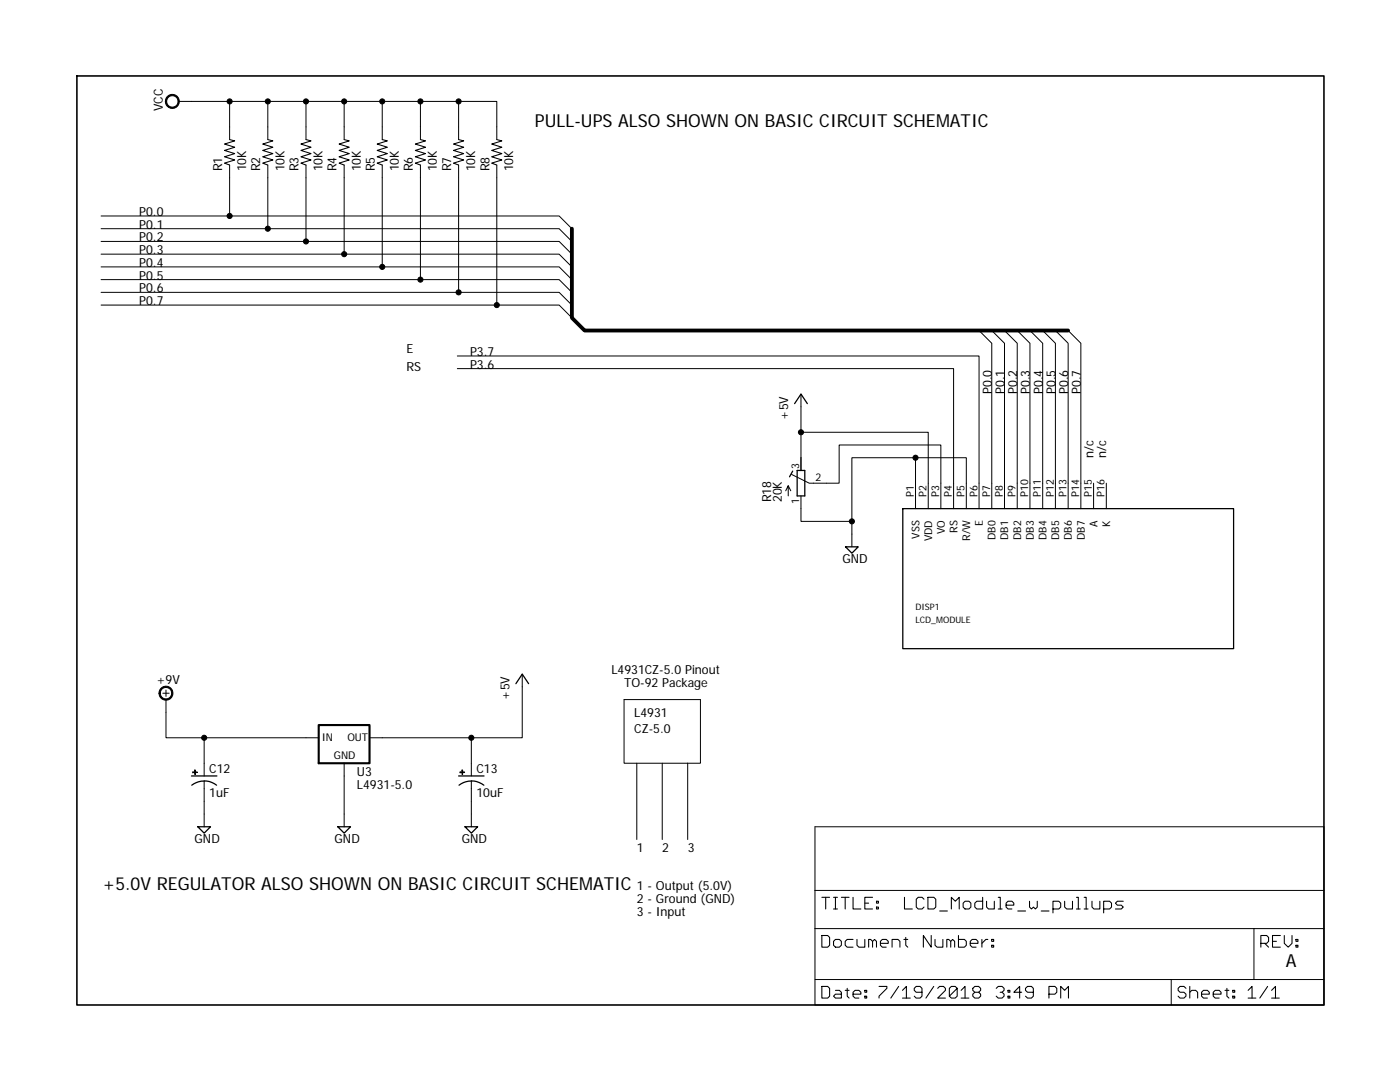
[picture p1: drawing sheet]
<svg xmlns="http://www.w3.org/2000/svg" width="279mm" height="216mm" viewBox="0 0 279 216" stroke-linecap="round" stroke-linejoin="round" font-family="sans-serif">
<path d="M14.8 14.8l249.8 186.3M264.6 14.8l-249.8 186.3" fill="none" stroke="#fff" stroke-width=".2"/>
<g fill="none" stroke="#000" stroke-width=".2">
<path d="M33.5 19.1a1.4 1.4 0 0 1 2.2 .5 1.4 1.4 0 0 1-1 2 1.4 1.4 0 0 1-1.7-1.4h.3a1.14 1.14 0 0 1 1.6-1 1.14 1.14 0 0 1 .2 1.9 1.14 1.14 0 0 1-1.8-.6v-.3h-.3v-.3zM35.7 20.2h63.4v7.7M45.8 20.2v7.7M45.8 32.9v10.2M53.4 20.2v7.7M53.4 32.9v12.7M61.1 20.2v7.7M61.1 32.9v15.3M68.7 20.2v7.7M68.7 32.9v17.8M76.3 20.2v7.7M76.3 32.9v20.4"/>
<path d="M83.9 20.2v7.7M83.9 32.9v22.9M91.5 20.2v7.7M91.5 32.9v25.4M99.1 32.9v28M20.2 45.6h91.4l2.5 2.6M20.2 50.7h91.4l2.5 2.6M20.2 53.3h91.4l2.5 2.5M20.2 55.8h91.4l2.5 2.5M20.2 58.3h91.4l2.5 2.6M20.2 43.1h91.4l2.5 2.5M20.2 48.2h91.4l2.5 2.5"/>
<path d="M20.2 60.9h91.4l2.5 2.5M91.3 71h104.1v30.5M91.3 73.6h99v27.9M159.9 78.6v7.7h25.4v15.2M195.4 66l2.5 2.5v33M197.9 66l2.6 2.5v33M200.5 66l2.5 2.5v33M203 66l2.5 2.5v33M205.5 66l2.6 2.5v33M208.1 66l2.5 2.5v33M210.6 66l2.6 2.5v33M213.2 66l2.5 2.5v33"/>
<path d="M156.8 97.9l.5-1v2.1M157.3 96.9l.5 1M158 94.7l3.5 1.7h6v-7.6h20.3v12.7M159.9 86.3v7.6M159.9 99v5h10.1M182.7 91.3h10.1v10.2M218.2 96.4v5.1M220.8 96.4v5.1M182.7 101.5v-10.2h-12.7v17.8M32.3 137.2a1.4 1.4 0 0 1 2.1 .5 1.4 1.4 0 0 1-1 2 1.4 1.4 0 0 1-1.7-1.4h.3a1.14 1.14 0 0 1 1.6-1 1.14 1.14 0 0 1 .3 1.8 1.14 1.14 0 0 1-1.9-.5v-.3h-.3l.1-.3zM32.5 138.3h1.3M33.1 139.6v7.6h7.6"/>
<path d="M33.1 137.7v1.3M104.2 134.5v12.7h-30.5M124.5 139.6h15.3v12.7h-15.3zM38.5 154h.9v.2h-.9zM38.5 154h.1M38.9 153.6h.1v.9h-.1zM38.9 153.6h.1M40.7 155.9v9.1M63.6 147.2h-22.9v7.6M68.7 152.3v12.7M91.8 154h.9v.2h-.9zM91.8 154h.1"/>
<path d="M92.2 153.6h.1v.9h-.1zM92.2 153.6h.1M94.1 147.2v7.6M94.1 155.9v9.1M127.1 152.3v15.2M132.2 152.3v15.2M137.2 152.3v15.2M162.6 177.7h101.6M162.6 185.3h101.6M162.6 195.5v-30.5h101.6v30.5M233.7 195.5v5M233.7 195.5h16.6"/>
<path d="M250.3 195.5h13.9v5h-101.6v-5h71.1M250.3 185.3v10.2"/>
<circle cx="45.8" cy="20.2" r=".51"/>
<circle cx="53.4" cy="20.2" r=".51"/>
<circle cx="61.1" cy="20.2" r=".51"/>
<circle cx="68.7" cy="20.2" r=".51"/>
<circle cx="76.3" cy="20.2" r=".51"/>
<circle cx="83.9" cy="20.2" r=".51"/>
<circle cx="91.5" cy="20.2" r=".51"/>
<circle cx="45.8" cy="43.1" r=".51"/>
<circle cx="53.4" cy="45.6" r=".51"/>
<circle cx="61.1" cy="48.2" r=".51"/>
<circle cx="68.7" cy="50.7" r=".51"/>
<circle cx="76.3" cy="53.3" r=".51"/>
<circle cx="83.9" cy="55.8" r=".51"/>
<circle cx="91.5" cy="58.3" r=".51"/>
<circle cx="99.1" cy="60.9" r=".51"/>
<circle cx="159.9" cy="86.3" r=".51"/>
<circle cx="182.7" cy="91.3" r=".51"/>
<circle cx="170" cy="104" r=".51"/>
<circle cx="40.7" cy="147.2" r=".51"/>
<circle cx="94.1" cy="147.2" r=".51"/>
</g>
<path d="M15.3 15.2h248.9v185.3h-248.9z" fill="none" stroke="#000" stroke-width=".32"/>
<g fill="none" stroke="#000" stroke-width=".21">
<path d="M45.8 27.9l1 .2-2 .6 2 .7-2 .6 2 .6-2 .7 2 .6-2 .7 1 .3M53.4 27.9l1.1 .2-2.1 .6 2.1 .7-2.1 .6 2.1 .6-2.1 .7 2.1 .6-2.1 .7 1 .3M61.1 27.9l1 .2-2.1 .6 2.1 .7-2.1 .6 2.1 .6-2.1 .7 2.1 .6-2.1 .7 1.1 .3M68.7 27.9l1 .2-2 .6 2 .7-2 .6 2 .6-2 .7 2 .6-2 .7 1 .3M76.3 27.9l1 .2-2 .6 2 .7-2 .6 2 .6-2 .7 2 .6-2 .7 1 .3M83.9 27.9l1 .2-2 .6 2 .7-2 .6 2 .6-2 .7 2 .6-2 .7 1 .3M91.5 27.9l1 .2-2 .6 2 .7-2 .6 2 .6-2 .7 2 .6-2 .7 1 .3M99.1 27.9l1.1 .2-2.1 .6 2.1 .7-2.1 .6 2.1 .6-2.1 .7 2.1 .6-2.1 .7 1 .3M164 179h1.6M164.8 179v2.4M166.3 179h.8M166.7 179v2.4"/>
<path d="M167.9 179h1.6M168.7 179v2.4M170.2 179v2.4h1.6M174.1 179h-1.5v2.4h1.5M174.9 179.8h.4v.4h-.4zM180.5 179v2.4h1.6M184.4 179.4l-.4-.4h-.8l-.3 .4v1.6l.3 .4h.8l.4-.4M185.2 179h1.2l.4 .4v1.6l-.4 .4h-1.2zM192.6 179.8h.8l.4 .4v.8l-.4 .4h-.8l-.4-.4v-.8zM196.1 179v2.4h-1.2l-.4-.4v-.8l.4-.4h1.2M196.9 179.8v1.2l.4 .4h1.1v-1.6M199.2 179h.4v2.4"/>
<path d="M205.5 179.8v1.2l.3 .4 .4-.4 .4 .4 .4-.4v-1.2M212.5 179.8v1.2l.4 .4h1.1v-1.6M214.8 179h.4v2.4M216.4 179h.4v2.4M217.9 179.8v1.2l.4 .4h1.2v-1.6M224.2 179.8h-1.2l-.4 .4 .4 .4h.8l.4 .4-.4 .4h-1.2M164 196.8h1.2l.4 .4v1.6l-.4 .4h-1.2zM164 186.7h1.2l.4 .3v1.6l-.4 .4h-1.2zM166.3 181.4h.8M166.7 197.6h.8l.4 .4v1.2h-1.2l-.4-.4 .4-.4h1.2M166.7 187.5h.8l.4 .3v.8l-.4 .4h-.8l-.4-.4v-.8zM168.7 197.6h.8"/>
<path d="M169.1 197.2v1.6l.4 .4M170.2 198.4h1.6v-.4l-.4-.4h-.8l-.4 .4v.8l.4 .4h.8M170.2 187.5h-1.1l-.4 .3v.8l.4 .4h1.1M171 187.5v1.1l.4 .4h1.2v-1.5M172.6 197.6h.4v.4h-.4zM172.6 198.8h.4v.4h-.4zM172.6 180.2h.8M173.4 189v-1.5h.4l.3 .3v1.2M174.1 187.8l.4-.3 .4 .3v1.2M174.9 181h.4v.4h-.4zM175.4 196.8h1.6v.4l-1.6 1.6v.4M175.7 188.2h1.6v-.4l-.4-.3h-.8l-.4 .3v.8l.4 .4h.8"/>
<path d="M178 189v-1.5h1.2l.4 .3v1.2M179.3 196.8l-1.5 2.4M180.1 197.6l.8-.8v2.4M180.1 199.2h1.6M180.4 187.5h.8M180.8 187v1.6l.4 .4M184 198h-1.2l-.3-.4v-.4l.3-.4h.8l.4 .4v1.6l-.4 .4h-.8l-.3-.4M185.8 186.7v2.3l-1.5-2.3v2.3M186.4 196.8l-1.6 2.4M186.6 187.5v1.1l.4 .4h1.2v-1.5M187.1 197.2l.4-.4h.8l.4 .4v.4l-1.6 1.6h1.6M187.5 181.8h1.6"/>
<path d="M189 189v-1.5h.3l.4 .3v1.2M189.7 187.8l.4-.3 .4 .3v1.2M189.9 181.4v-2.4l.7 .8 .8-.8v2.4M191 197.2l-1.5 1.6 .4 .4h.7l.4-.4v-1.6l-.4-.4h-.7l-.4 .4v1.6M191.3 186.7v2.3h1.2l.3-.4v-.8l-.3-.3h-1.2M191.8 197.6l.8-.8v2.4M191.8 199.2h1.6M193.6 188.2h1.6v-.4l-.4-.3h-.8l-.4 .3v.8l.4 .4h.8M194.1 197.2l.4-.4h.8l.4 .4v.4l-.4 .4 .4 .4v.4l-.4 .4h-.8l-.4-.4v-.4l.4-.4-.4-.4zM194.5 198h.8M196 187.5v1.5M197.1 187.5h-.4l-.7 .7"/>
<path d="M197.9 187.5h.4v.3h-.4zM197.9 188.6h.4v.4h-.4zM198.8 197.2l.4-.4h.8l.4 .4v.4l-.4 .4h-.4M199.2 181.4h.8M200 198l.4 .4v.4l-.4 .4h-.8l-.4-.4M200.8 180.6h1.5v-.4l-.3-.4h-.8l-.4 .4v.8l.4 .4h.8M201.2 197.6h.3v.4h-.3zM201.2 198.8h.3v.4h-.3zM203.1 181.8h1.6M203.9 198h-1.6l1.2-1.2v2.4M206.2 198h-1.1l-.4-.4v-.4l.4-.4h.7l.4 .4v1.6l-.4 .4h-.7l-.4-.4M207.8 181.8h1.6"/>
<path d="M209.3 198.4h1.2l.4-.4v-.8l-.4-.4h-1.2v2.4M210.1 181.4h1.2l.4-.4v-.8l-.4-.4h-1.2v2.4M211.7 199.2v-2.4l.8 .8 .7-.8v2.4M214.8 181.4h.8M216.4 181.4h.7M220.3 181.4h1.1l.4-.4v-.8l-.4-.4h-1.1v2.4M236.7 197.2l-.4-.4h-.8l-.4 .4v.4l.4 .4h.8l.4 .4v.4l-.4 .4h-.8l-.4-.4M237.4 198l.4-.4h.8l.4 .4v1.2M237.4 196.8v2.4M239.8 198.4h1.5v-.4l-.3-.4h-.8l-.4 .4v.8l.4 .4h.8M242.1 198.4h1.6v-.4l-.4-.4h-.8l-.4 .4v.8l.4 .4h.8M244.5 197.6h.8"/>
<path d="M244.9 197.2v1.6l.4 .4M246 197.6h.4v.4h-.4zM246 198.8h.4v.4h-.4zM249.1 197.6l.8-.8v2.4M249.1 199.2h1.5M251.6 188.2h1.2l.4-.4v-.8l-.4-.3h-1.2v2.3M252.4 188.2l.8 .8M253 196.8l-1.6 2.4M253.8 197.6l.8-.8v2.4M253.8 199.2h1.5M254 187.8h.7M255.5 186.7h-1.5v2.3h1.5"/>
<path d="M256.3 186.7v1.5l.8 .8 .8-.8v-1.5M258.6 187.5h.4v.3h-.4zM258.6 188.6h.4v.4h-.4z"/>
</g>
<g fill="none" stroke="#000" stroke-width=".25">
<path d="M158.2 94l-.6 1.1M158.6 80.5l1.3-1.9 1.2 1.9M159.1 93.9h1.5v5.1h-1.5zM168.7 109.1h2.6l-1.3 1.3zM180.2 101.5h66v27.9h-66zM103 136.4l1.2-1.9 1.3 1.9M38.2 154.8h5.1M40.7 155.8a3.8 3.8 0 0 1 2.5 .9M40.7 155.9l-1 .1-1.4 .7M91.5 154.8h5.1M94.1 155.8a3.9 3.9 0 0 1 2.5 .9M94.1 155.9l-1.6 .2-.9 .6"/>
<path d="M39.5 165h2.5l-1.3 1.2zM67.4 165h2.6l-1.3 1.2zM92.8 165h2.5l-1.2 1.2z"/>
</g>
<path d="M38.5 154h.9v.2h-.9zM38.9 153.6h.1v.9h-.1zM91.8 154h.9v.2h-.9zM92.2 153.6h.1v.9h-.1z" fill="#000"/>
<path d="M63.6 144.7h10.1v7.6h-10.1z" fill="none" stroke="#000" stroke-width=".42"/>
<g fill="#000">
<path d="M33.5 19.1a1.4 1.4 0 0 1 2.2 .5 1.4 1.4 0 0 1-1 2 1.4 1.4 0 0 1-1.7-1.4h.3a1.14 1.14 0 0 1 1.6-1 1.14 1.14 0 0 1 .2 1.9 1.14 1.14 0 0 1-1.8-.6v-.3h-.3v-.3z" fill-rule="evenodd"/>
<path d="M32.3 137.2a1.4 1.4 0 0 1 2.1 .5 1.4 1.4 0 0 1-1 2 1.4 1.4 0 0 1-1.7-1.4h.3a1.14 1.14 0 0 1 1.6-1 1.14 1.14 0 0 1 .3 1.8 1.14 1.14 0 0 1-1.9-.5v-.3h-.3l.1-.3z" fill-rule="evenodd"/>
<circle cx="45.8" cy="20.2" r=".51"/>
<circle cx="53.4" cy="20.2" r=".51"/>
<circle cx="61.1" cy="20.2" r=".51"/>
<circle cx="68.7" cy="20.2" r=".51"/>
<circle cx="76.3" cy="20.2" r=".51"/>
<circle cx="83.9" cy="20.2" r=".51"/>
<circle cx="91.5" cy="20.2" r=".51"/>
<circle cx="45.8" cy="43.1" r=".51"/>
<circle cx="53.4" cy="45.6" r=".51"/>
<circle cx="61.1" cy="48.2" r=".51"/>
<circle cx="68.7" cy="50.7" r=".51"/>
<circle cx="76.3" cy="53.3" r=".51"/>
<circle cx="83.9" cy="55.8" r=".51"/>
<circle cx="91.5" cy="58.3" r=".51"/>
<circle cx="99.1" cy="60.9" r=".51"/>
<circle cx="159.9" cy="86.3" r=".51"/>
<circle cx="182.7" cy="91.3" r=".51"/>
<circle cx="170" cy="104" r=".51"/>
<circle cx="40.7" cy="147.2" r=".51"/>
<circle cx="94.1" cy="147.2" r=".51"/>
</g>
<path d="M114.1 45.6v17.8l2.6 2.6h96.5" fill="none" stroke="#000" stroke-width=".76"/>
<g font-size="3.6">
<text x="106.8" y="25.3">PULL-UPS ALSO SHOWN ON BASIC CIRCUIT SCHEMATIC</text>
<text x="20.4" y="177.7">+5.0V REGULATOR ALSO SHOWN ON BASIC CIRCUIT SCHEMATIC</text>
<text x="256.6" y="192.9">A</text>
</g>
<g font-size="2.5">
<text x="32.5" y="22.1" transform="rotate(-90 32.5 22.1)">VCC</text>
<text x="44.3" y="34.2" transform="rotate(-90 44.3 34.2)">R1</text>
<text x="49.1" y="34.2" transform="rotate(-90 49.1 34.2)">10K</text>
<text x="51.9" y="34.2" transform="rotate(-90 51.9 34.2)">R2</text>
<text x="56.7" y="34.2" transform="rotate(-90 56.7 34.2)">10K</text>
<text x="59.6" y="34.2" transform="rotate(-90 59.6 34.2)">R3</text>
<text x="64.4" y="34.2" transform="rotate(-90 64.4 34.2)">10K</text>
<text x="67.2" y="34.2" transform="rotate(-90 67.2 34.2)">R4</text>
<text x="72" y="34.2" transform="rotate(-90 72 34.2)">10K</text>
<text x="74.8" y="34.2" transform="rotate(-90 74.8 34.2)">R5</text>
<text x="79.6" y="34.2" transform="rotate(-90 79.6 34.2)">10K</text>
<text x="82.4" y="34.2" transform="rotate(-90 82.4 34.2)">R6</text>
<text x="87.2" y="34.2" transform="rotate(-90 87.2 34.2)">10K</text>
<text x="90" y="34.2" transform="rotate(-90 90 34.2)">R7</text>
<text x="94.8" y="34.2" transform="rotate(-90 94.8 34.2)">10K</text>
<text x="97.7" y="34.2" transform="rotate(-90 97.7 34.2)">R8</text>
<text x="102.4" y="34.2" transform="rotate(-90 102.4 34.2)">10K</text>
<text x="27.8" y="43.1">P0.0</text>
<text x="27.8" y="45.6">P0.1</text>
<text x="27.8" y="48.2">P0.2</text>
<text x="27.8" y="50.7">P0.3</text>
<text x="27.8" y="53.3">P0.4</text>
<text x="27.8" y="55.8">P0.5</text>
<text x="27.8" y="58.3">P0.6</text>
<text x="27.8" y="60.9">P0.7</text>
<text x="81.1" y="70.5">E</text>
<text x="93.8" y="71">P3.7</text>
<text x="81.1" y="74.1">RS</text>
<text x="93.8" y="73.6">P3.6</text>
<text x="157.3" y="83.7" transform="rotate(-90 157.3 83.7)">+5V</text>
<text x="197.9" y="78.6" transform="rotate(-90 197.9 78.6)">P0.0</text>
<text x="200.5" y="78.6" transform="rotate(-90 200.5 78.6)">P0.1</text>
<text x="203" y="78.6" transform="rotate(-90 203 78.6)">P0.2</text>
<text x="205.5" y="78.6" transform="rotate(-90 205.5 78.6)">P0.3</text>
<text x="208.1" y="78.6" transform="rotate(-90 208.1 78.6)">P0.4</text>
<text x="210.6" y="78.6" transform="rotate(-90 210.6 78.6)">P0.5</text>
<text x="213.2" y="78.6" transform="rotate(-90 213.2 78.6)">P0.6</text>
<text x="215.7" y="78.6" transform="rotate(-90 215.7 78.6)">P0.7</text>
<text x="218.2" y="91.3" transform="rotate(-90 218.2 91.3)">n/c</text>
<text x="220.8" y="91.3" transform="rotate(-90 220.8 91.3)">n/c</text>
<text x="153.9" y="100.2" transform="rotate(-90 153.9 100.2)">R18</text>
<text x="156" y="100.2" transform="rotate(-90 156 100.2)">20K</text>
<text x="168.1" y="112.3">GND</text>
<text x="31.2" y="136.4">+9V</text>
<text x="122" y="134.5">L4931CZ-5.0 Pinout</text>
<text x="124.5" y="137.1">TO-92 Package</text>
<text x="101.7" y="139.6" transform="rotate(-90 101.7 139.6)">+5V</text>
<text x="126.6" y="143.2">L4931</text>
<text x="126.6" y="146.2">CZ-5.0</text>
<text x="41.8" y="154.2">C12</text>
<text x="71.2" y="154.8">U3</text>
<text x="95.1" y="154.2">C13</text>
<text x="41.8" y="159">1uF</text>
<text x="71.2" y="157.4">L4931-5.0</text>
<text x="95.1" y="159">10uF</text>
<text x="38.8" y="168.1">GND</text>
<text x="66.8" y="168.1">GND</text>
<text x="92.2" y="168.1">GND</text>
<text x="127.1" y="170.1">1</text>
<text x="132.2" y="170.1">2</text>
<text x="137.2" y="170.1">3</text>
<text x="127.1" y="177.7">1 - Output (5.0V)</text>
<text x="127.1" y="180.2">2 - Ground (GND)</text>
<text x="127.1" y="182.8">3 - Input</text>
</g>
<g font-size="2.1">
<text x="159.5" y="93.5" transform="rotate(-90 159.5 93.5)">3</text>
<text x="159.5" y="100.5" transform="rotate(-90 159.5 100.5)">1</text>
<text x="162.8" y="96.1">2</text>
<text x="182.4" y="99.2" transform="rotate(-90 182.4 99.2)">P1</text>
<text x="184.9" y="99.2" transform="rotate(-90 184.9 99.2)">P2</text>
<text x="187.4" y="99.2" transform="rotate(-90 187.4 99.2)">P3</text>
<text x="190" y="99.2" transform="rotate(-90 190 99.2)">P4</text>
<text x="192.5" y="99.2" transform="rotate(-90 192.5 99.2)">P5</text>
<text x="195.1" y="99.2" transform="rotate(-90 195.1 99.2)">P6</text>
<text x="197.6" y="99.2" transform="rotate(-90 197.6 99.2)">P7</text>
<text x="200.1" y="99.2" transform="rotate(-90 200.1 99.2)">P8</text>
<text x="202.7" y="99.2" transform="rotate(-90 202.7 99.2)">P9</text>
<text x="205.2" y="99.2" transform="rotate(-90 205.2 99.2)">P10</text>
<text x="207.8" y="99.2" transform="rotate(-90 207.8 99.2)">P11</text>
<text x="210.3" y="99.2" transform="rotate(-90 210.3 99.2)">P12</text>
<text x="212.8" y="99.2" transform="rotate(-90 212.8 99.2)">P13</text>
<text x="215.4" y="99.2" transform="rotate(-90 215.4 99.2)">P14</text>
<text x="217.9" y="99.2" transform="rotate(-90 217.9 99.2)">P15</text>
<text x="220.4" y="99.2" transform="rotate(-90 220.4 99.2)">P16</text>
<text x="183.5" y="107.5" transform="rotate(-90 183.5 107.5)">VSS</text>
<text x="188.6" y="106.6" transform="rotate(-90 188.6 106.6)">VO</text>
<text x="191.1" y="106.4" transform="rotate(-90 191.1 106.4)">RS</text>
<text x="193.6" y="107.9" transform="rotate(-90 193.6 107.9)">R/W</text>
<text x="196.2" y="105.1" transform="rotate(-90 196.2 105.1)">E</text>
<text x="198.7" y="107.7" transform="rotate(-90 198.7 107.7)">DB0</text>
<text x="201.2" y="107.7" transform="rotate(-90 201.2 107.7)">DB1</text>
<text x="203.8" y="107.7" transform="rotate(-90 203.8 107.7)">DB2</text>
<text x="206.3" y="107.7" transform="rotate(-90 206.3 107.7)">DB3</text>
<text x="208.9" y="107.7" transform="rotate(-90 208.9 107.7)">DB4</text>
<text x="211.4" y="107.7" transform="rotate(-90 211.4 107.7)">DB5</text>
<text x="213.9" y="107.7" transform="rotate(-90 213.9 107.7)">DB6</text>
<text x="216.5" y="107.7" transform="rotate(-90 216.5 107.7)">DB7</text>
<text x="219" y="105.1" transform="rotate(-90 219 105.1)">A</text>
<text x="221.6" y="105.1" transform="rotate(-90 221.6 105.1)">K</text>
<text x="186" y="108" transform="rotate(-90 186 108)">VDD</text>
<text x="64.2" y="147.8">IN</text>
<text x="69.3" y="147.8">OUT</text>
<text x="66.7" y="151.5">GND</text>
</g>
<g font-size="1.8">
<text x="182.7" y="124.4">LCD_MODULE</text>
<text x="182.7" y="121.8">DISP1</text>
</g>
</svg>
